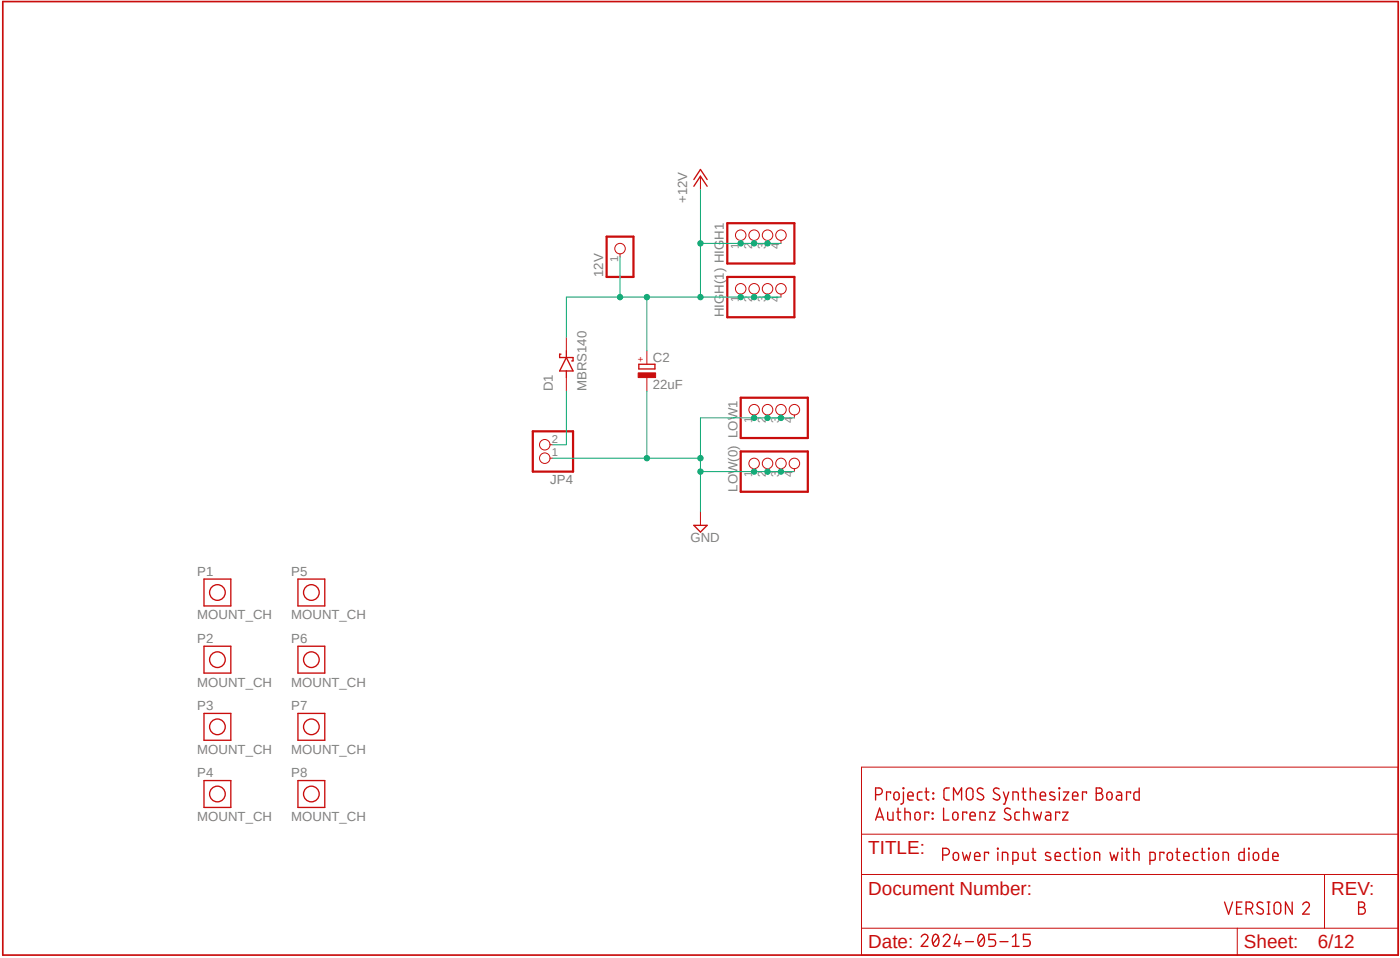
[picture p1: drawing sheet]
<svg xmlns="http://www.w3.org/2000/svg" width="265mm" height="181mm" viewBox="0 0 265 181" stroke-linecap="round" stroke-linejoin="round" font-family="sans-serif">
<!-- layer: Ebene 1 -->
<g fill="none" stroke="#c90d0c" stroke-width=".25">
<path d="M131.3 34l1.3-2 1.2 2M133.8 35.2l-1.2-1.9-1.3 1.9M106.2 67h-.3v.6h2.6v.6h-.3M107.2 66.3v1.3M107.2 70.1v1.3M107.2 67.6l1.3 2.5h-2.6zM120.9 68.9h3.1v.9h-3.1zM131.3 99.3h2.5l-1.2 1.3zM38.6 109.5h5.1v5.1h-5.1zM56.4 109.5h5.1v5.1h-5.1zM38.6 122.2h5.1v5.1h-5.1zM38.6 134.9h5.1v5.1h-5.1z"/>
<path d="M56.4 122.2h5.1v5.1h-5.1zM56.4 134.9h5.1v5.1h-5.1zM38.6 147.6h5.1v5.1h-5.1zM56.4 147.6h5.1v5.1h-5.1zM165.7 155.1l.8-2.3 .7 2.3M165.7 150.3h.6a.63 .63 0 0 0 .7-.7 .63 .63 0 0 0-.7-.6h-.6v2.3M165.9 154.5h1.1M168 153.6l.1 1.4 .9 .1v-1.5M168.6 150v-.2h-.8v1.5M169.3 149.9l.5-.1a.88 .88 0 0 1 .1 1.4l-.3 .1-.4-.4v-.6zM169.7 153.6h.8M170 152.8v2l.2 .2 .3 .1"/>
<path d="M170.9 149l.1 .1zM171 149.8v1.9l-.1 .2-.4 .1M171.3 153.6l.9 .1 .1 1.4M171.3 152.8v2.3M171.8 150.5h1a.53 .53 0 0 0-.3-.7 .53 .53 0 0 0-.7 .5l.1 .9 .9 .1M173.2 153.7l.5-.1a.87 .87 0 0 1 .2 1.4l-.3 .1-.4-.4zM174.5 149.8l-.8 .1-.1 1 .3 .3 .6 .1M175 149.8h.8M175.3 149v1.9l.1 .3 .4 .1M175.8 153.8v-.2h-.8v1.5M176.4 153.7l.2 .2zM176.4 154.7l.2 .2z"/>
<path d="M176.6 149.9l.1 .2zM176.6 151l.1 .1zM178.6 152.8v2.3h1M179.7 149h-.7l-.3 .2-.1 1.6 .1 .3 .3 .1 .7 .1M180.4 153.7l.5-.1a.89 .89 0 0 1 .2 1.4l-.4 .1-.4-.4v-.6zM180.5 151.3v-2.3l.7 1.3 .8-1.3v2.3M183 153.8v-.2h-.8v1.5M183 149.2a.63 .63 0 0 1 .7-.2 .63 .63 0 0 1 .4 .6l.1 1a.63 .63 0 0 1-.7 .7 .63 .63 0 0 1-.6-.7zM183.6 154.3h1a.53 .53 0 0 0-.4-.7 .53 .53 0 0 0-.6 .5l.1 .9 .9 .1M186.1 149.2a.57 .57 0 0 0-.9-.1 .57 .57 0 0 0 0 .8l.7 .4a.53 .53 0 0 1 .2 .7 .53 .53 0 0 1-.7 .2l-.5-.2M186.5 155.1v-1.2l-.1-.2-.9-.1v1.5M187.3 153.6h1l-1 1.5h1"/>
<path d="M189.1 149.2a.57 .57 0 0 0-.9-.1 .57 .57 0 0 0 .1 .8l.7 .4a.57 .57 0 0 1 .1 .9 .57 .57 0 0 1-.9-.1l-.2-.1M189.9 149.8l.5 1.5M190.9 149.8l-.7 2.2h-.3M191.2 153a.56 .56 0 0 0-.9-.1 .56 .56 0 0 0 .1 .8l.7 .4a.58 .58 0 0 1 .1 .9 .58 .58 0 0 1-.9-.1l-.2-.2M191.7 151.3v-1.5l.9 .1 .1 1.4M193 153.6l-.8 .1-.1 1 .2 .3 .7 .1M193.4 149.8h.8M193.7 149v1.9l.2 .3 .3 .1M193.7 153.6l.9 .1 .2 1.4M193.7 152.8v2.3M195 149.8l.9 .1 .1 .2v1.2M195 149v2.3"/>
<path d="M195.6 153.6l.4 1.5 .3-1 .4 1 .4-1.5M196.9 150.5h1a.53 .53 0 0 0-.4-.7 .53 .53 0 0 0-.6 .5l.1 .9 .9 .1M198 153.6h.6l.3 .3v1.2h-.6a.44 .44 0 0 1-.5-.5 .44 .44 0 0 1 .5-.4h.6M199.6 149.9a.58 .58 0 0 0-.9 .1l.2 .4 .7 .3v.5a.79 .79 0 0 1-.9 0M200.4 149l.2 .1zM200.5 149.8v1.5M200.6 153.8v-.2h-.8v1.5M201.1 153.6h1l-1 1.5h1M201.3 149.8h1l-1 1.5h1M203 150.5h1a.53 .53 0 0 0-.3-.7 .53 .53 0 0 0-.7 .5l.1 .9 .9 .1M205.6 150v-.2h-.7v1.5M207.5 149h.6a.51 .51 0 0 1 .5 .5 .51 .51 0 0 1-.5 .5 .63 .63 0 0 1 .6 .6 .63 .63 0 0 1-.6 .7h-.6z"/>
<path d="M207.5 150h.6M209.6 149.9l.5-.1a.88 .88 0 0 1 .1 1.4l-.3 .1-.4-.4zM211.4 149.8h.6l.3 .3v1.2h-.6a.44 .44 0 0 1-.4-.5 .44 .44 0 0 1 .4-.4h.6M214 150v-.2h-.8v1.5M215.6 149v2.3l-.8-.1-.2-.3v-.9l.2-.2h.8M174.3 177.2a.63 .63 0 0 1 .9-.5 .63 .63 0 0 1 .2 1l-1.1 1.2h1.3M176.7 176.8a.55 .55 0 0 1 .6-.1 .55 .55 0 0 1 .3 .5 1.28 1.28 0 0 1-.5 1.7 1.28 1.28 0 0 1-.6-1.7zM177.6 177.2l-1 1.2M178.4 161.7h.6a.63 .63 0 0 0 .7-.7 .63 .63 0 0 0-.7-.6h-.6v2.3M178.5 177.2a.63 .63 0 0 1 .9-.5 .63 .63 0 0 1 .2 1l-1.1 1.2h1.3M180.5 161.4l.5-.2a.87 .87 0 0 1 .2 1.4l-.4 .1-.4-.3zM181.1 176.7l-.5 1.7h1.3"/>
<path d="M181.5 177.9v1M182.7 178.1h1.5M183.7 161.2l-.4 1.5-.4-1-.4 1-.3-1.5M184.4 161.9h1.1a.53 .53 0 0 0-.4-.7 .53 .53 0 0 0-.7 .5l.2 .9 .9 .1M185.4 176.8a.54 .54 0 0 1 .6-.1 .54 .54 0 0 1 .2 .5 1.28 1.28 0 0 1-.5 1.7 1.35 1.35 0 0 1-.4-1.9zM186.2 177.2l-1 1.2M187.1 161.4v-.2h-.8v1.5M188.4 176.7h-1.2v1h.7a.65 .65 0 0 1 .5 .6 .65 .65 0 0 1-.5 .6h-.7M188.8 160.4l.1 .1zM188.8 161.2v1.5M189.3 178.1h1.5M190.7 162.7v-1.3l-.3-.2h-.7v1.5"/>
<path d="M191.6 178.9h1.3M191.6 177.2l.6-.5v2.2M191.7 162.7l.9-.1 .1-1.1-.2-.3h-.8v2.2M194.6 161.2v1.5h-.8l-.2-.2-.1-1.3M195 176.7h-1.3v1h.8a.65 .65 0 0 1 .5 .6 .65 .65 0 0 1-.5 .6h-.8M195.3 161.2h.7M195.5 160.4v1.9l.1 .3 .4 .1M198.8 161.3a.56 .56 0 0 0-.9 .1v.3l.9 .4v.5a.85 .85 0 0 1-.9 0M199.7 161.9h1a.53 .53 0 0 0-.4-.7 .53 .53 0 0 0-.6 .5l.1 .9 .9 .1M202.4 161.2l-.8 .1-.1 1 .2 .4h.7M202.9 161.2h.8M203.2 160.4v2.1l.2 .2h.3"/>
<path d="M204.4 160.4l.1 .1zM204.4 161.2v1.5M205.4 161.4l.4-.2a.87 .87 0 0 1 .2 1.4l-.3 .1-.4-.3zM208.1 162.7v-1.3l-.3-.2h-.7v1.5M211.6 161.2l-.4 1.5-.4-1-.3 1-.4-1.5M212.3 160.4l.1 .1zM212.4 161.2v1.5M213 161.2h.8M213.3 160.4v2.1l.2 .2h.3M214.6 161.2l.9 .1 .1 1.4M214.6 160.4v2.3M217.6 162.7h.8l.2-.2v-1.1l-.2-.2h-.8v2.2"/>
<path d="M220.3 161.4v-.2h-.8v1.5M221 161.4l.5-.2a.87 .87 0 0 1 .2 1.4l-.4 .1-.4-.3v-.7zM222.5 161.2h.8M222.8 160.4v2.1l.2 .2h.3M224 161.9h1a.53 .53 0 0 0-.3-.7 .53 .53 0 0 0-.7 .5l.1 .9 .9 .1M226.7 161.2h-.6l-.3 .3 .2 1.1 .7 .1M227.3 161.2h.7M227.5 160.4l.1 2.1 .2 .2h.2M228.7 160.4l.2 .1zM228.8 161.2v1.5M229.7 161.4l.5-.2a.87 .87 0 0 1 .2 1.4l-.4 .1-.4-.3v-.7zM232.5 162.7v-1.3l-.4-.2h-.6v1.5"/>
<path d="M233.3 170.6l-.8 2.2-.7-2.2M234 171.6h.8M235.1 170.6h-1.1v2.2h1.1M235.5 160.4v2.3h-.8l-.2-.2v-1.1l.3-.2h.7M235.8 171.8h.7a.63 .63 0 0 0 .6-.6 .63 .63 0 0 0-.6-.6h-.7v2.2M236.3 160.4l.1 .1zM236.4 161.2v1.5M236.6 171.8l.5 1M237.3 161.4l.5-.2a.87 .87 0 0 1 .2 1.4l-.4 .1-.4-.3zM239 170.8a.57 .57 0 0 0-.9-.1 .57 .57 0 0 0 .1 .8l.7 .4a.57 .57 0 0 1 0 .9 .57 .57 0 0 1-.8-.1l-.3-.2M239.8 172.8h.5M239.8 170.6h.5"/>
<path d="M240 160.4v2.3h-.8l-.2-.2v-1.1l.4-.2h.6M240.1 170.6v2.2M240.9 161.9h1a.53 .53 0 0 0-.4-.7 .53 .53 0 0 0-.6 .5l.1 .9 .9 .1M241.4 170.7l.4-.1 .5 .2 .1 1.4a.63 .63 0 0 1-.6 .6 .63 .63 0 0 1-.7-.6l.1-1.2zM244.6 170.6v2.2l-1.3-2.2v2.2M246.5 171.1a.63 .63 0 0 1 .9-.5 .63 .63 0 0 1 .2 1l-1.1 1.2h1.3M257.1 170.6h.7a.51 .51 0 0 1 .5 .5 .51 .51 0 0 1-.5 .5 .64 .64 0 0 1 .6 .6 .64 .64 0 0 1-.6 .6h-.7zM257.1 171.6h.7"/>
<circle cx="41.1" cy="112" r="1.48"/>
<circle cx="58.9" cy="112" r="1.48"/>
<circle cx="41.1" cy="137.4" r="1.48"/>
<circle cx="41.1" cy="124.7" r="1.48"/>
<circle cx="58.9" cy="137.4" r="1.48"/>
<circle cx="58.9" cy="124.7" r="1.48"/>
<circle cx="41.1" cy="150.1" r="1.48"/>
<circle cx="58.9" cy="150.1" r="1.48"/>
</g>
<g fill="none" stroke="#c90d0c" stroke-width=".19">
<path d="M132.6 33.3v2.6M117.3 48v.6M140.2 45.4v.6M140.2 55.6v.6M142.7 45.4v.6M142.7 55.6v.6M145.3 45.4v.6M145.3 55.6v.6M147.8 45.4v.6M147.8 55.6v.6M107.2 63.8v2.5M107.2 71.4v2.5"/>
<path d="M122.4 66.3v2.6M122.4 71.4v2.5M142.7 78.5v.5M145.3 78.5v.5M147.8 78.5v.5M150.3 78.5v.5M104.1 86.6h.5M104.1 84.1h.5M132.6 96.8v2.5M142.7 88.6v.6M145.3 88.6v.6M147.8 88.6v.6"/>
<path d="M150.3 88.6v.6M163 145.1h101.6v35.5h-101.6zM163 157.7h101.6M163 175.5h101.6M163 165.4h101.6M234.2 175.5v5.1M250.7 165.4v10.1"/>
<circle cx="117.3" cy="47" r=".99"/>
<circle cx="140.2" cy="54.6" r=".99"/>
<circle cx="140.2" cy="44.5" r=".99"/>
<circle cx="142.7" cy="54.6" r=".99"/>
<circle cx="142.7" cy="44.5" r=".99"/>
<circle cx="145.3" cy="54.6" r=".99"/>
<circle cx="145.3" cy="44.5" r=".99"/>
<circle cx="147.8" cy="54.6" r=".99"/>
<circle cx="147.8" cy="44.5" r=".99"/>
<circle cx="142.7" cy="77.5" r=".99"/>
<circle cx="145.3" cy="77.5" r=".99"/>
<circle cx="147.8" cy="77.5" r=".99"/>
<circle cx="150.3" cy="77.5" r=".99"/>
<circle cx="103.1" cy="86.6" r=".99"/>
<circle cx="103.1" cy="84.1" r=".99"/>
<circle cx="142.7" cy="87.6" r=".99"/>
<circle cx="145.3" cy="87.6" r=".99"/>
<circle cx="147.8" cy="87.6" r=".99"/>
<circle cx="150.3" cy="87.6" r=".99"/>
</g>
<path d="M120.8 70.5h3.3v.9h-3.3z" fill="#c90d0c" stroke="#c90d0c" stroke-width=".19"/>
<path d="M114.8 44.7h5.1v7.7h-5.1zM137.6 42.2h12.7v7.6h-12.7zM137.6 52.4h12.7v7.6h-12.7zM140.2 75.2h12.7v7.6h-12.7zM100.8 81.6h7.7v7.6h-7.7zM140.2 85.4h12.7v7.6h-12.7z" fill="none" stroke="#c90d0c" stroke-width=".42"/>
<path d="M.5 .3h264.1v180.3h-264.1z" fill="none" stroke="#c90d0c" stroke-width=".32"/>
<path d="M132.6 56.2h-10.2v10.1" fill="none" stroke="#0dab76" stroke-width=".19"/>
<circle cx="122.4" cy="56.2" r=".51" fill="#0dab76"/>
<g fill="none" stroke="#0dab76" stroke-width=".19">
<path d="M132.6 35.9v20.3M122.4 56.2h-15.2v7.6M145.3 56.2h2.5"/>
<circle cx="122.4" cy="56.2" r=".51"/>
</g>
<circle cx="132.6" cy="56.2" r=".51" fill="#0dab76"/>
<g fill="none" stroke="#0dab76" stroke-width=".19">
<path d="M132.6 56.2h12.7"/>
<circle cx="132.6" cy="56.2" r=".51"/>
</g>
<circle cx="140.2" cy="56.2" r=".51" fill="#0dab76"/>
<circle cx="140.2" cy="56.2" r=".51" fill="none" stroke="#0dab76" stroke-width=".19"/>
<circle cx="142.7" cy="56.2" r=".51" fill="#0dab76"/>
<circle cx="142.7" cy="56.2" r=".51" fill="none" stroke="#0dab76" stroke-width=".19"/>
<circle cx="145.3" cy="56.2" r=".51" fill="#0dab76"/>
<g fill="none" stroke="#0dab76" stroke-width=".19">
<path d="M145.3 46h2.5"/>
<circle cx="145.3" cy="56.2" r=".51"/>
</g>
<circle cx="132.6" cy="46" r=".51" fill="#0dab76"/>
<g fill="none" stroke="#0dab76" stroke-width=".19">
<path d="M132.6 46h12.7"/>
<circle cx="132.6" cy="46" r=".51"/>
</g>
<circle cx="140.2" cy="46" r=".51" fill="#0dab76"/>
<circle cx="140.2" cy="46" r=".51" fill="none" stroke="#0dab76" stroke-width=".19"/>
<circle cx="142.7" cy="46" r=".51" fill="#0dab76"/>
<circle cx="142.7" cy="46" r=".51" fill="none" stroke="#0dab76" stroke-width=".19"/>
<circle cx="145.3" cy="46" r=".51" fill="#0dab76"/>
<g fill="none" stroke="#0dab76" stroke-width=".19">
<path d="M117.3 48.6v7.6"/>
<circle cx="145.3" cy="46" r=".51"/>
</g>
<circle cx="117.3" cy="56.2" r=".51" fill="#0dab76"/>
<g fill="none" stroke="#0dab76" stroke-width=".19">
<path d="M122.4 73.9v12.7h10.2v2.6"/>
<circle cx="117.3" cy="56.2" r=".51"/>
</g>
<circle cx="122.4" cy="86.6" r=".51" fill="#0dab76"/>
<g fill="none" stroke="#0dab76" stroke-width=".19">
<path d="M104.6 86.6h17.8M132.6 89.2v7.6M142.7 89.2h7.6"/>
<circle cx="122.4" cy="86.6" r=".51"/>
</g>
<circle cx="145.3" cy="89.2" r=".51" fill="#0dab76"/>
<circle cx="145.3" cy="89.2" r=".51" fill="none" stroke="#0dab76" stroke-width=".19"/>
<circle cx="147.8" cy="89.2" r=".51" fill="#0dab76"/>
<g fill="none" stroke="#0dab76" stroke-width=".19">
<path d="M132.6 89.2h10.1"/>
<circle cx="147.8" cy="89.2" r=".51"/>
</g>
<circle cx="142.7" cy="89.2" r=".51" fill="#0dab76"/>
<circle cx="142.7" cy="89.2" r=".51" fill="none" stroke="#0dab76" stroke-width=".19"/>
<circle cx="132.6" cy="89.2" r=".51" fill="#0dab76"/>
<g fill="none" stroke="#0dab76" stroke-width=".19">
<path d="M142.7 79h7.6"/>
<circle cx="132.6" cy="89.2" r=".51"/>
</g>
<circle cx="145.3" cy="79" r=".51" fill="#0dab76"/>
<circle cx="145.3" cy="79" r=".51" fill="none" stroke="#0dab76" stroke-width=".19"/>
<circle cx="147.8" cy="79" r=".51" fill="#0dab76"/>
<g fill="none" stroke="#0dab76" stroke-width=".19">
<path d="M132.6 79h10.1"/>
<circle cx="147.8" cy="79" r=".51"/>
</g>
<circle cx="142.7" cy="79" r=".51" fill="#0dab76"/>
<g fill="none" stroke="#0dab76" stroke-width=".19">
<path d="M132.6 79v7.6"/>
<circle cx="142.7" cy="79" r=".51"/>
</g>
<circle cx="132.6" cy="86.6" r=".51" fill="#0dab76"/>
<g fill="none" stroke="#0dab76" stroke-width=".19">
<path d="M107.2 73.9v10.2h-2.6"/>
<circle cx="132.6" cy="86.6" r=".51"/>
</g>
<g font-size="3.6" fill="#c90d0c">
<text x="164.3" y="161.6">TITLE:</text>
<text x="164.3" y="169.2">Document Number:</text>
<text x="251.9" y="169.2">REV:</text>
<text x="164.3" y="179.3">Date:</text>
<text x="235.4" y="179.3">Sheet:</text>
<text x="249.4" y="179.3">6/12</text>
</g>
<g font-size="2.5" fill="#808080">
<text x="130" y="38.4" transform="rotate(-90 130 38.4)">+12V</text>
<text x="137" y="45.4" transform="rotate(-90 137 45.4)">H1</text>
<text x="114.2" y="52.4" transform="rotate(-90 114.2 52.4)">12V</text>
<text x="137" y="60" transform="rotate(-90 137 60)">HIG</text>
<text x="137" y="55.5" transform="rotate(-90 137 55.5)">H(1) HIG</text>
<text x="123.6" y="68.4">C2</text>
<text x="104.6" y="73.9" transform="rotate(-90 104.6 73.9)">D1</text>
<text x="111" y="73.9" transform="rotate(-90 111 73.9)">MBRS140</text>
<text x="123.6" y="73.5">22uF</text>
<text x="104.2" y="91.6">JP4</text>
<text x="139.6" y="93" transform="rotate(-90 139.6 93)">LOW(0) LOW1</text>
<text x="130.7" y="102.5">GND</text>
<text x="37.3" y="108.9">P1</text>
<text x="55.1" y="108.9">P5</text>
<text x="37.3" y="117.1">MOUNT_CH</text>
<text x="55.1" y="117.1">MOUNT_CH</text>
<text x="37.3" y="121.6">P2</text>
<text x="55.1" y="121.6">P6</text>
<text x="37.3" y="129.8">MOUNT_CH</text>
<text x="55.1" y="129.8">MOUNT_CH</text>
<text x="37.3" y="134.3">P3</text>
<text x="55.1" y="134.3">P7</text>
<text x="37.3" y="142.5">MOUNT_CH</text>
<text x="55.1" y="142.5">MOUNT_CH</text>
<text x="37.3" y="147">P4</text>
<text x="55.1" y="147">P8</text>
<text x="37.3" y="155.2">MOUNT_CH</text>
<text x="55.1" y="155.2">MOUNT_CH</text>
</g>
<g font-size="2.1" fill="#808080">
<text x="139.8" y="47" transform="rotate(-90 139.8 47)">1</text>
<text x="142.4" y="47" transform="rotate(-90 142.4 47)">2</text>
<text x="144.9" y="47" transform="rotate(-90 144.9 47)">3</text>
<text x="147.5" y="47" transform="rotate(-90 147.5 47)">4</text>
<text x="117" y="49.5" transform="rotate(-90 117 49.5)">1</text>
<text x="139.8" y="57.2" transform="rotate(-90 139.8 57.2)">1</text>
<text x="142.4" y="57.2" transform="rotate(-90 142.4 57.2)">2</text>
<text x="144.9" y="57.2" transform="rotate(-90 144.9 57.2)">3</text>
<text x="147.5" y="57.2" transform="rotate(-90 147.5 57.2)">4</text>
<text x="104.4" y="83.7">2</text>
<text x="142.4" y="80" transform="rotate(-90 142.4 80)">1</text>
<text x="144.9" y="80" transform="rotate(-90 144.9 80)">2</text>
<text x="147.5" y="80" transform="rotate(-90 147.5 80)">3</text>
<text x="150" y="80" transform="rotate(-90 150 80)">4</text>
<text x="104.4" y="86.3">1</text>
<text x="142.4" y="90.2" transform="rotate(-90 142.4 90.2)">1</text>
<text x="144.9" y="90.2" transform="rotate(-90 144.9 90.2)">2</text>
<text x="147.5" y="90.2" transform="rotate(-90 147.5 90.2)">3</text>
<text x="150" y="90.2" transform="rotate(-90 150 90.2)">4</text>
</g>
<text font-size="1.8" fill="#c90d0c" x="121.8" y="68.5" transform="rotate(-90 121.8 68.5)">+</text>
</svg>
